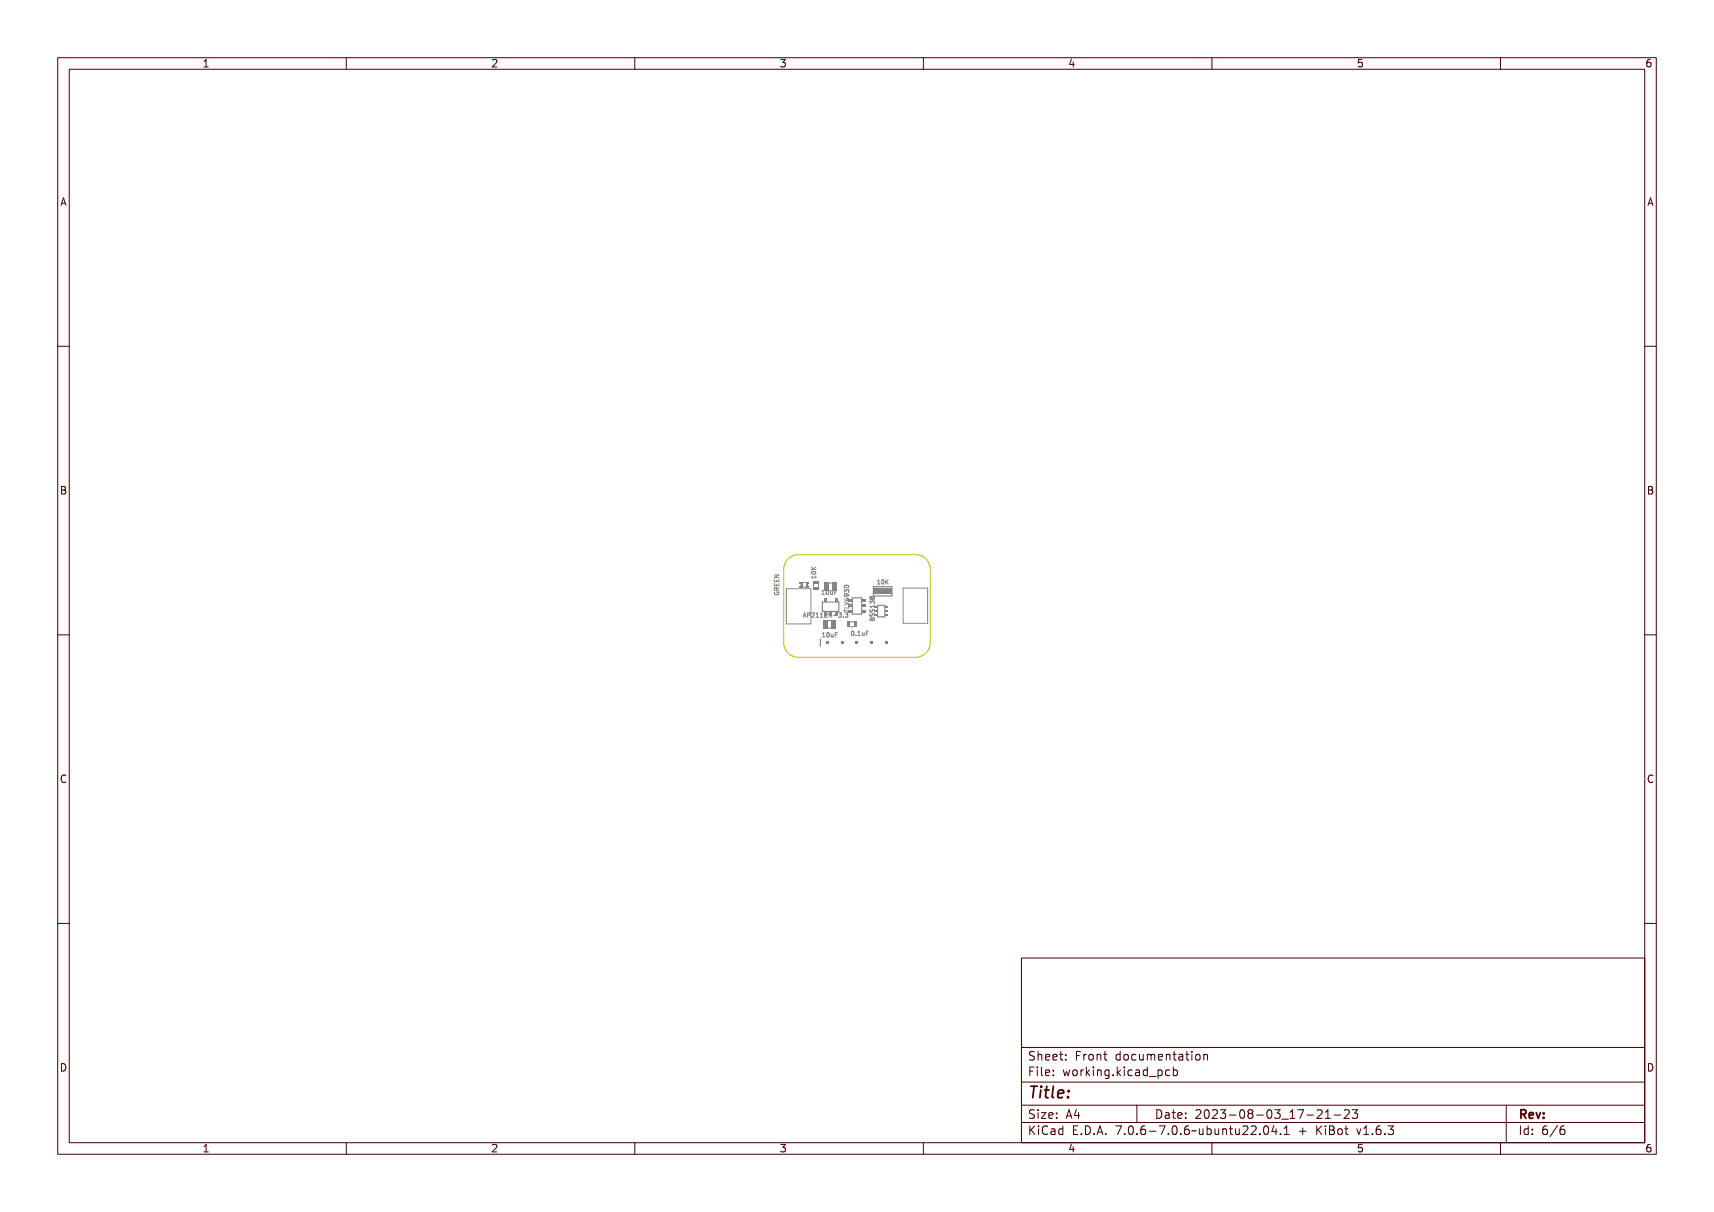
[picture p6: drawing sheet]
<svg xmlns="http://www.w3.org/2000/svg" width="297mm" height="210mm" viewBox="0 0 297 210" stroke-linecap="round" stroke-linejoin="round" font-family="sans-serif">
<g fill="none" stroke="#848484" stroke-width=".17">
<path d="M134.2 99.6h.8l-.8 .5h.8M134.2 99.5h.8v.1l-.6 .3h.6v.1h-.8v-.2l.6-.2h-.6zM140.6 99.6h.7l.1-.2v.4l-.1-.1h-.6l.1 .1h-.1zM140.6 98.1l.3 .3 .5-.3v.1l-.4 .3h.4v.1h-.8v-.1h.4zM140.7 98.8h.5l.2 .1a.37 .37 0 0 1-.4 .4 .37 .37 0 0 1-.4-.4zM140.7 99a.34 .34 0 0 1 .6 .1 .34 .34 0 0 1-.6-.1zM141.4 99.8v.4M134.2 100.4v.4h.8v-.4M134.2 101.1v.4h.8v-.4M134.2 102.6a.35 .35 0 0 0 .4 .5 .35 .35 0 0 0 .3-.5h-.3v.1M134.2 100.7l.1 .4h.2v-.4l.1 .4h.3l.1-.4v.5h-.8zM134.2 100.1l.1 .4h.2v-.4l.1 .4h.3l.1-.4v.5h-.8z"/>
<path d="M134.3 102h.1a.27 .27 0 0 0 .2 .4 .27 .27 0 0 0 .3-.3l-.3 .1v-.2h.3a.36 .36 0 0 1-.3 .5 .36 .36 0 0 1-.3-.5zM134.3 101.4h.2l.1 .1 .4-.2-.3 .3v.1h.3v.1h-.8zM134.3 101.5h.2l.1 .2h-.3zM134.5 100.5v.3M134.5 101.2v.3M134.6 102.2l-.1-.3-.3-.1v.4h.8M135 101.8l-.4 .3M139.2 106.9l.2-.7 .3 .7M139.2 106.7h.4M140.5 106.2h.1l.2 .8-.1-.2h-.3l-.1 .2zM140.6 106.3l.1 .4h-.3zM140.8 100.1v.1"/>
<path d="M141 106.2h.2a.25 .25 0 0 1 .2 .3 .25 .25 0 0 1-.3 .2v.3h-.1zM141.1 106.3h.1a.14 .14 0 0 1 .1 .1 .14 .14 0 0 1-.1 .2h-.1zM141.6 106.3v-.1a.29 .29 0 0 1 .4 .2 .29 .29 0 0 1-.2 .4l-.1 .1 .3 .1h-.4l.3-.6-.1-.1-.2 .1zM142.2 106.3l.3-.1v.7l.2 .1h-.5l.2-.1v-.6l-.2 .1zM142.5 109.7h.2v.6l.2 .1h-.4l.1-.1v-.6l-.1 .1zM142.8 102.3h.2v.7h.2h-.4h.1v-.6h-.1zM142.9 106.3l.2-.1v.7l.2 .1h-.4l.1-.1v-.6l-.1 .1zM143.1 109.7h.1a.37 .37 0 0 1 .3 .3 .37 .37 0 0 1-.3 .4l-.2-.2zM143.2 109.7a.31 .31 0 0 1 .2 .3 .31 .31 0 0 1-.2 .3zM143.4 102.4l.1-.1a.37 .37 0 0 1 .3 .4 .37 .37 0 0 1-.3 .3l-.2-.2zM143.4 106.3l.1-.1a.29 .29 0 0 1 .4 .2 .29 .29 0 0 1-.3 .4l-.1 .1 .4 .1h-.5l.4-.6-.1-.1-.3 .1zM143.5 102.4a.31 .31 0 0 1 .2 .3 .31 .31 0 0 1-.2 .3z"/>
<path d="M143.7 109.8l.2 .5 .2-.5v.6l-.1-.1a.18 .18 0 0 1-.2 .1 .18 .18 0 0 1-.1-.2zM144 102.5h.1l.1 .5 .2-.5v.5h-.1a.18 .18 0 0 1-.2 0 .18 .18 0 0 1-.1-.2zM144.1 106.2h.1v.4l.4-.4-.3 .3 .3 .5h-.1l-.3-.4v.4h-.1zM144.3 109.7h.5h-.4v.3h.3l-.3 .1v.3h-.1zM144.6 102.3h.5l-.4 .1v.2h.3l-.3 .1v.3h-.1zM144.8 106.7h.2zM145.3 106.2h.1a.21 .21 0 0 1 .3 .1 .21 .21 0 0 1-.1 .3 .23 .23 0 0 1 .1 .4 .23 .23 0 0 1-.4-.1h.1a.17 .17 0 0 0 .3-.1 .18 .18 0 0 0-.3-.2v-.1a.16 .16 0 0 0 .2-.1 .16 .16 0 0 0-.1-.2 .16 .16 0 0 0-.2 .1zM146.1 106.8h.1v.2h-.1zM146.3 101.5l.3-.1 .4 .1M146.4 105.5v.3h.7v.1h-.7v.2zM146.4 105.3h.6l.1-.4v.5h-.7zM146.4 104.3l.7 .2v.2l-.7 .2v-.1l.6-.2-.6-.2z"/>
<path d="M146.4 103.8l.5-.1 .2 .2h-.2v.3h-.1l-.4-.3zM146.4 102.6l.2-.1 .1 .1a.23 .23 0 0 1 .4 0 .23 .23 0 0 1-.1 .4v-.1a.17 .17 0 0 0-.1-.3 .17 .17 0 0 0-.2 .2 .16 .16 0 0 0-.1-.2 .16 .16 0 0 0-.2 .1 .16 .16 0 0 0 .1 .2h-.1zM146.4 103.2a.39 .39 0 0 1 .5-.1 .39 .39 0 0 1 .2 .4h-.1a.22 .22 0 0 0 0-.2 .22 .22 0 0 0-.2-.1 .25 .25 0 0 1-.1 .4 .25 .25 0 0 1-.3-.1 .25 .25 0 0 1 0-.3zM146.4 103.9h.4v.2zM146.4 101.9l.3-.1a.35 .35 0 0 1 .4 .5h-.7zM146.5 102h.4l.1 .2h-.6zM146.6 106.2a.21 .21 0 0 1 .3 .1 .21 .21 0 0 1 0 .3 .23 .23 0 0 1 0 .4 .23 .23 0 0 1-.4-.1h.1a.17 .17 0 0 0 .3-.1 .17 .17 0 0 0-.2-.2v-.1a.16 .16 0 0 0 .2-.1 .16 .16 0 0 0-.1-.2 .16 .16 0 0 0-.2 .1zM147.5 109.5l.1-.1a.37 .37 0 0 1 .3 .4 .37 .37 0 0 1-.3 .3l-.2-.2zM147.6 109.5a.31 .31 0 0 1 .2 .3 .31 .31 0 0 1-.2 .3zM148.2 110h.2v.2h-.2zM148.7 109.4h.3v.7l.2 .1h-.5l.2-.1v-.6h-.2zM149.3 109.6h.1l.1 .5 .3-.5v.6l-.1-.1a.18 .18 0 0 1-.3 .1 .18 .18 0 0 1-.1-.3z"/>
<path d="M150 109.4h.4l-.3 .1v.2h.3l-.3 .1v.4h-.1zM150.8 105.5h.7l.1-.2v.4l-.1-.1h-.6v.1h-.1zM150.8 106.6h.1v.3a.18 .18 0 0 0 .2 0 .18 .18 0 0 0 .1-.2 .23 .23 0 0 1 .3 0 .23 .23 0 0 1-.1 .3l.1-.1a.18 .18 0 0 0-.2-.2 .18 .18 0 0 0-.1 .2 .24 .24 0 0 1-.4 .1 .24 .24 0 0 1 0-.4zM150.8 106h.1v.3a.18 .18 0 0 0 .2 0 .18 .18 0 0 0 .1-.3 .23 .23 0 0 1 .3 0 .23 .23 0 0 1-.1 .4l.1-.1a.18 .18 0 0 0-.2-.3 .18 .18 0 0 0-.1 .3 .24 .24 0 0 1-.4 0 .24 .24 0 0 1 0-.3zM150.8 104.1h.2l.2 .1a.22 .22 0 0 1 .3-.1 .22 .22 0 0 1 0 .4 .22 .22 0 0 1-.3-.1 .21 .21 0 0 1-.4 .1 .21 .21 0 0 1 0-.4zM150.8 104.8l.2-.1 .2 .1a.23 .23 0 0 1 .3 0 .23 .23 0 0 1-.1 .4l.1-.1a.17 .17 0 0 0-.1-.3 .17 .17 0 0 0-.2 .2h-.1a.16 .16 0 0 0-.1-.2 .16 .16 0 0 0-.2 .1 .16 .16 0 0 0 .1 .2h-.1zM150.8 107.2h.3l.1 .1a.21 .21 0 0 1 .2-.1 .21 .21 0 0 1 .2 .2v.3h-.8zM150.9 107.3h.2v.2h-.2zM151.1 103.7l-.1 .1M151.1 103.5l-.3-.1v.4M151.1 103.5l.1-.1h.3v.4M151.1 103.5v.2"/>
<path d="M151.1 103.7v.1M151.2 107.3h.2l.1 .2h-.3zM152 100.5h.2v.7h.2h-.4h.1v-.6zM152.6 100.6v-.1a.35 .35 0 0 1 .4 .4 .35 .35 0 0 1-.4 .3l-.1-.2zM152.7 100.6a.3 .3 0 0 1 .2 .3 .3 .3 0 0 1-.2 .3zM153.1 100.5h.1v.3l.4-.3-.3 .3 .3 .4-.3-.3-.1 .3h-.1z"/>
<circle cx="141" cy="99" r=".07"/>
<circle cx="143.3" cy="110" r=".07"/>
<circle cx="143.6" cy="102.7" r=".07"/>
<circle cx="146.6" cy="103.4" r=".17"/>
<circle cx="147.7" cy="109.8" r=".07"/>
<circle cx="151" cy="104.3" r=".13"/>
<circle cx="151.3" cy="104.3" r=".15"/>
<circle cx="152.7" cy="100.9" r=".06"/>
</g>
<path d="M142.5 104.3h2.9v1.6h-2.9z" fill="none" stroke="#848484" stroke-width=".2"/>
<g fill="#848484">
<path d="M142.7 103.6h.5v.7h-.5z" fill-rule="evenodd"/>
<path d="M144.6 103.6h.5v.7h-.5z" fill-rule="evenodd"/>
</g>
<path d="M147.7 103.6h1.6v2.8h-1.6z" fill="none" stroke="#848484" stroke-width=".2"/>
<g fill="#848484">
<path d="M149.4 103.8h.6v.5h-.6z" fill-rule="evenodd"/>
<path d="M147 103.8h.7v.5h-.7z" fill-rule="evenodd"/>
<path d="M149.4 104.8h.6v.5h-.6z" fill-rule="evenodd"/>
<path d="M147 104.8h.7v.5h-.7z" fill-rule="evenodd"/>
<path d="M149.4 105.7h.6v.5h-.6z" fill-rule="evenodd"/>
<path d="M147 105.7h.7v.5h-.7z" fill-rule="evenodd"/>
</g>
<path d="M141 101.1v.7M141.8 101.1v.7" fill="none" stroke="#848484" stroke-width=".17"/>
<g fill="#848484">
<path d="M140.9 100.6h1v.5h-1z" fill-rule="evenodd"/>
<path d="M140.9 101.8h1v.5h-1z" fill-rule="evenodd"/>
</g>
<path d="M136.3 102h4.2v6.1h-4.2z" fill="none" stroke="#848484" stroke-width=".17"/>
<path d="M152.1 104.9h1.2v2h-1.2z" fill="none" stroke="#848484" stroke-width=".2"/>
<g fill="#848484">
<path d="M151.6 106.4h.4v.3h-.4z" fill-rule="evenodd"/>
<path d="M153.4 106.4h.3v.3h-.3z" fill-rule="evenodd"/>
<path d="M151.6 105.8h.4v.2h-.4z" fill-rule="evenodd"/>
<path d="M153.4 105.8h.3v.2h-.3z" fill-rule="evenodd"/>
<path d="M151.6 105.1h.4v.3h-.4z" fill-rule="evenodd"/>
<path d="M153.4 105.1h.3v.3h-.3z" fill-rule="evenodd"/>
</g>
<path d="M143.5 101h.8" fill="none" stroke="#848484" stroke-width=".17"/>
<g fill="#848484">
<path d="M142.8 101h.8v1.4h-.8z" fill-rule="evenodd"/>
<path d="M144.3 101h.7v1.4h-.7z" fill-rule="evenodd"/>
</g>
<path d="M147.3 108.6h.7M147.3 107.8h.7M156.5 101.9h4.2v6.1h-4.2z" fill="none" stroke="#848484" stroke-width=".17"/>
<g fill="#848484">
<path d="M148 107.7h.5v1h-.5z" fill-rule="evenodd"/>
<path d="M146.8 107.7h.5v1h-.5z" fill-rule="evenodd"/>
</g>
<path d="M142.2 110.7v1.3" fill="none" stroke="#848484" stroke-width=".2"/>
<g fill="#848484">
<path d="M143.2 111.1h.5v.5h-.5z" fill-rule="evenodd"/>
<path d="M145.7 111.1h.5v.5h-.5z" fill-rule="evenodd"/>
<path d="M148.2 111.1h.6v.5h-.6z" fill-rule="evenodd"/>
<path d="M150.8 111.1h.5v.5h-.5z" fill-rule="evenodd"/>
<path d="M153.3 111.1h.5v.5h-.5z" fill-rule="evenodd"/>
</g>
<path d="M143.3 107.5h.8M143.3 108.8h.8" fill="none" stroke="#848484" stroke-width=".17"/>
<g fill="#848484">
<path d="M142.6 107.5h.7v1.4h-.7z" fill-rule="evenodd"/>
<path d="M144 107.5h.8v1.4h-.8z" fill-rule="evenodd"/>
</g>
<path d="M151.3 101.7h3.2v1.6h-3.2z" fill="none" stroke="#848484" stroke-width=".2"/>
<path d="M151.4 102h3.1v1h-3.1z" fill-rule="evenodd" fill="#848484"/>
<g fill="none" stroke="#848484" stroke-width=".17">
<path d="M138.6 101a.3 .3 0 0 1 .2 .3 .3 .3 0 0 1-.2 .3M139 101.7h.7M139 100.9h.7M140.2 101a.27 .27 0 0 0-.3 .3 .27 .27 0 0 0 .3 .3"/>
<circle cx="138.7" cy="101.7" r=".08"/>
</g>
<g fill="#848484">
<path d="M138.5 101.6h.2v.2h-.2z" fill-rule="evenodd"/>
<path d="M138.6 101.7l.4 .1z" fill-rule="evenodd"/>
<path d="M138.8 100.9h.2v.9h-.2z" fill-rule="evenodd"/>
<path d="M139.7 101.6h.5v.2h-.5z" fill-rule="evenodd"/>
<path d="M139.7 101h.2v.6h-.2z" fill-rule="evenodd"/>
<path d="M139.9 101.5l.1 .1z" fill-rule="evenodd"/>
<path d="M139.9 101l.1 .1z" fill-rule="evenodd"/>
<path d="M138.5 100.9h.3v.2h-.3z" fill-rule="evenodd"/>
<path d="M139.7 100.9h.5v.2h-.5z" fill-rule="evenodd"/>
</g>
<path d="M136.8 96.7l1-.5 .5-.1h20.4a2.54 2.54 0 0 1 2.5 2.6v12.7a2.54 2.54 0 0 1-2.5 2.5h-20.4a2.54 2.54 0 0 1-2.5-2.5v-12.7a2.53 2.53 0 0 1 1-2z" fill="none" stroke="#c2c200" stroke-width=".17"/>
<g fill="none" stroke="#480000" stroke-width=".17">
<path d="M10 10h277v190h-277zM12 12h273v186h-273zM60 10v2M110 10v2M160 10v2M210 10v2M260 10v2M10 60h2M285 60h2M10 110h2M285 110h2M10 160h2"/>
<path d="M285 160h2M177 166h108v32h-108zM60 198v2M110 198v2M160 198v2M177 181.5h108M177 187.5h108M177 191.5h108M177 194.5h108M178.1 195.2h.2v.6l.6-.6h.3l-.6 .6 .6 .8h-.2l-.5-.7-.2 .2v.5h-.2zM178.2 185h.9v.2h-.7v.4h.6v.2h-.6v.7h-.2zM178.3 182.4l.5-.1h.2v.2a.31 .31 0 0 0-.5-.1 .31 .31 0 0 0 0 .5 .5 .5 0 0 1 .6 .6 .5 .5 0 0 1-.8 .2l-.1-.2a.34 .34 0 0 0 .4 .1 .34 .34 0 0 0 .1-.5 .47 .47 0 0 1-.5-.2 .47 .47 0 0 1 .1-.5z"/>
<path d="M178.3 192.5l.5-.1h.2v.2a.31 .31 0 0 0-.5-.1 .31 .31 0 0 0 0 .5 .5 .5 0 0 1 .6 .6 .5 .5 0 0 1-.8 .2l-.1-.2a.34 .34 0 0 0 .4 .1 .34 .34 0 0 0 .1-.5 .47 .47 0 0 1-.5-.2 .47 .47 0 0 1 .1-.5zM179.4 182.2h.2v.6a.35 .35 0 0 1 .4-.1 .35 .35 0 0 1 .2 .4v.6h-.2v-.8h-.4v.8h-.2zM179.5 185.4h.4v.9h.4v.2h-.9v-.2h.3v-.8h-.2zM179.5 192.8h.4v.9h.4v.1h-.9v-.1h.3v-.8h-.2zM179.5 195.6h.4v.9h.4v.1h-.9v-.1h.3v-.8h-.2zM179.7 184.9h.2v.3h-.2zM179.7 192.3h.2v.3h-.2zM179.7 195.1h.2v.3h-.2zM180.6 184.9h.4v1.3l.4 .1v.2l-.5-.2v-1.2h-.3zM180.6 192.8h.8v.1l-.6 .8h.6v.1h-.8v-.1l.6-.8h-.6zM180.7 182.8a.49 .49 0 0 1 .6-.1 .49 .49 0 0 1 .2 .5h-.8a.42 .42 0 0 0 .3 .4 .42 .42 0 0 0 .4-.1v.2a.6 .6 0 0 1-.8-.1 .6 .6 0 0 1 .1-.8zM180.7 195.4l.5-.2h.3v.2a.43 .43 0 0 0-.6 0 .43 .43 0 0 0-.2 .5 .43 .43 0 0 0 .2 .5 .43 .43 0 0 0 .6 0v.2a.66 .66 0 0 1-.8-.1 .66 .66 0 0 1-.1-.8z"/>
<path d="M180.8 182.9l.4-.1 .1 .3h-.6zM181.8 195.6h.2a.45 .45 0 0 1 .5 0 .45 .45 0 0 1 .1 .4v.6h-.1v-.1a.38 .38 0 0 1-.5 .2 .38 .38 0 0 1-.2-.5 .38 .38 0 0 1 .4-.2h.3a.35 .35 0 0 0-.3-.4 .35 .35 0 0 0-.4 .2zM181.9 182.8a.49 .49 0 0 1 .6-.1 .49 .49 0 0 1 .2 .5h-.8a.42 .42 0 0 0 .3 .4 .42 .42 0 0 0 .5-.1v.2a.6 .6 0 0 1-.9-.1 .6 .6 0 0 1 .1-.8zM181.9 185.5a.49 .49 0 0 1 .6-.1 .49 .49 0 0 1 .2 .5h-.8a.42 .42 0 0 0 .3 .4 .42 .42 0 0 0 .5-.1v.2a.6 .6 0 0 1-.9-.1 .6 .6 0 0 1 .1-.8zM181.9 192.9a.49 .49 0 0 1 .6-.1 .49 .49 0 0 1 .2 .5h-.8a.42 .42 0 0 0 .3 .4 .42 .42 0 0 0 .5-.1v.2a.6 .6 0 0 1-.9-.1 .6 .6 0 0 1 .1-.8zM182 196.2l.5-.1a.31 .31 0 0 1-.2 .4 .31 .31 0 0 1-.4-.1zM182 182.9l.4-.1 .1 .3h-.6zM182 185.6l.4-.1 .1 .3h-.6zM182 193l.4-.1 .1 .3h-.6zM183 195.7l.4-.2 .2 .2v-.6h.2v1.5h-.2v-.1a.42 .42 0 0 1-.5 .1 .42 .42 0 0 1-.2-.5zM183.2 195.8l.1-.1a.4 .4 0 0 1 .3 .4 .4 .4 0 0 1-.3 .4l-.2-.2zM183.2 182.3h.2v.4h.4v.1h-.4l.1 .8h.3v.1h-.2a.3 .3 0 0 1-.4-.3v-.6h-.3v-.1h.3z"/>
<path d="M183.3 185.4h.2v.3h-.2zM183.3 186.2h.2v.3h-.2zM183.3 192.8h.2v.3h-.2zM183.3 193.6h.2v.2h-.2zM184.5 182.7h.2v.3h-.2zM184.5 183.5h.2v.2h-.2zM185.2 185.4h.2l.2 .8 .1-.5h.2l.2 .5 .1-.8h.2l-.2 1.1h-.2l-.2-.7-.2 .7h-.1zM185.4 195.2h.9v.2h-.7v.4h.6v.2h-.6v.5h.7v.1h-.9zM185.7 192.4h.2l.5 1.4h-.2l-.1-.3h-.5l-.1 .3h-.2zM185.8 192.6l.2 .7h-.4zM186.6 182.3h.9v.2h-.7v.4h.6v.2h-.6v.6h-.2zM186.7 185.5a.52 .52 0 0 1 .8 .4 .52 .52 0 0 1-.8 .4l-.1-.4z"/>
<path d="M186.8 185.6l.1-.1a.39 .39 0 0 1 .4 .4 .39 .39 0 0 1-.4 .4l-.1-.2zM186.9 196.4h.2v.2h-.2zM187.1 192.4h.2v.9h.2v.2h-.2v.3h-.2v-.3h-.6v-.2zM187.1 192.6v.7h-.4zM187.8 195.2a.76 .76 0 0 1 .9 .7 .76 .76 0 0 1-.9 .7zM188 195.4a.57 .57 0 0 1 .5 .5 .57 .57 0 0 1-.5 .6zM188 182.7h.2v.2a.3 .3 0 0 1 .3-.3 .3 .3 0 0 1 .3 .3 .37 .37 0 0 0-.5-.1 .37 .37 0 0 0-.1 .4v.5h-.2zM188 185.4h.2v.2a.3 .3 0 0 1 .3-.3 .3 .3 0 0 1 .3 .3 .37 .37 0 0 0-.5-.1 .37 .37 0 0 0-.1 .4v.6h-.2zM189.1 184.9h.1v.9l.5-.4h.2l-.4 .4 .5 .7h-.2l-.4-.6-.2 .1v.5h-.1zM189.1 182.8a.52 .52 0 0 1 .8 .4 .52 .52 0 0 1-.8 .4l-.1-.4zM189.2 182.9l.1-.1a.39 .39 0 0 1 .4 .4 .39 .39 0 0 1-.4 .4l-.1-.2zM189.3 196.4h.3v.2h-.3z"/>
<path d="M190.2 182.7h.2v.1a.35 .35 0 0 1 .4-.1 .35 .35 0 0 1 .3 .4v.6h-.2l-.1-.8h-.3l-.1 .8h-.2zM190.3 185.4h.4v.9h.4v.2h-.9v-.2h.4v-.8h-.3zM190.5 195.2h.3l.4 1.4h-.2l-.1-.3h-.5l-.1 .3h-.2zM190.6 184.9h.1v.3h-.1zM190.6 195.4l.2 .7h-.4zM191.4 185.4h.2v.1a.35 .35 0 0 1 .4-.1 .35 .35 0 0 1 .3 .4v.7h-.2l-.1-.9h-.3l-.1 .9h-.2zM191.7 182.3h.1v.4h.4v.1h-.4l.1 .8h.3v.1h-.2a.3 .3 0 0 1-.3-.3v-.6h-.3v-.1h.3zM191.7 196.4h.3v.2h-.3zM192.7 185.5l.3-.2 .3 .2v-.1h.2v1a.53 .53 0 0 1-.8 .4v-.2a.36 .36 0 0 0 .4 .1 .36 .36 0 0 0 .2-.4l-.1 .1a.53 .53 0 0 1-.7-.3 .53 .53 0 0 1 .2-.6zM192.8 185.6l.1-.1a.39 .39 0 0 1 .4 .4 .39 .39 0 0 1-.4 .4l-.1-.2zM193.8 195.2h.9l-.5 1.4h-.2l.5-1.2h-.7zM193.9 182.8l.3-.2 .3 .2v-.6h.2v1.5h-.2v-.1a.42 .42 0 0 1-.6 .1 .42 .42 0 0 1-.1-.5z"/>
<path d="M194.1 182.8a.4 .4 0 0 1 .4 .4 .4 .4 0 0 1-.4 .4l-.2-.4zM194.1 186.2h.3v.3h-.3zM195.1 184.9h.2v.9l.4-.4h.3l-.5 .4 .5 .7h-.2l-.4-.6-.1 .1v.5h-.2zM195.1 182.8a.52 .52 0 0 1 .8 .4 .52 .52 0 0 1-.8 .4l-.1-.4zM195.2 182.9l.1-.1a.39 .39 0 0 1 .4 .4 .39 .39 0 0 1-.4 .4l-.1-.2zM195.3 196.4h.3v.2h-.3zM196.3 185.4h.5v.9h.3v.2h-.9v-.2h.4v-.8h-.3zM196.3 195.4a.5 .5 0 0 1 .7-.1 .5 .5 0 0 1 .1 .6 .52 .52 0 0 1-.4 .8 .52 .52 0 0 1-.5-.8zM196.4 182.8a.39 .39 0 0 1 .4-.2 .39 .39 0 0 1 .3 .3 .4 .4 0 0 0-.6 0 .4 .4 0 0 0 0 .6 .4 .4 0 0 0 .6 0 .41 .41 0 0 1-.4 .3 .41 .41 0 0 1-.4-.3v-.5zM196.5 195.4a.57 .57 0 0 1 .4 .9l-.3 .2a.86 .86 0 0 1-.1-1.1zM196.6 184.9h.2v.3h-.2zM197 191.5v3"/>
<path d="M197.4 182.7h.2v.8l.2 .1 .3-.2v-.7h.2v1h-.2v-.1a.35 .35 0 0 1-.4 .2 .35 .35 0 0 1-.3-.5zM197.6 185.5a.39 .39 0 0 1 .4-.2 .39 .39 0 0 1 .3 .3 .4 .4 0 0 0-.6 0 .4 .4 0 0 0 0 .6 .4 .4 0 0 0 .6 0 .41 .41 0 0 1-.4 .3 .41 .41 0 0 1-.4-.3v-.5zM197.7 196.4h.3v.2h-.3zM198.6 182.7h.1l.2-.1a.22 .22 0 0 0 .2 .2 .22 .22 0 0 0 .2-.2l.2 .3 .1 .8h-.2v-.8l-.1-.1-.2 .1v.8h-.1v-.8l-.2-.1-.1 .1v.8h-.1zM198.7 185.4h.1a.45 .45 0 0 1 .5 0 .45 .45 0 0 1 .2 .4v.7h-.2v-.2a.38 .38 0 0 1-.5 .2 .38 .38 0 0 1-.2-.5 .38 .38 0 0 1 .5-.2h.2a.35 .35 0 0 0-.3-.4 .35 .35 0 0 0-.3 .2zM198.7 195.4l.5-.2h.2v.2a.43 .43 0 0 0-.5 0 .43 .43 0 0 0-.1 .5 .48 .48 0 0 1 .7 0 .48 .48 0 0 1-.1 .7 .48 .48 0 0 1-.7-.1l-.1-.6zM198.8 186l.5-.1a.31 .31 0 0 1-.1 .4 .31 .31 0 0 1-.4-.1zM198.9 195.9a.29 .29 0 0 1 .4 .1 .29 .29 0 0 1-.1 .4 .29 .29 0 0 1-.4-.1zM199.9 185.5l.3-.2 .3 .2v-.6h.2v1.6h-.2v-.2a.42 .42 0 0 1-.5 .1 .42 .42 0 0 1-.2-.5zM199.9 182.8a.49 .49 0 0 1 .6-.1 .49 .49 0 0 1 .2 .5h-.7a.42 .42 0 0 0 .2 .4 .42 .42 0 0 0 .5-.1v.2a.6 .6 0 0 1-.8-.1 .6 .6 0 0 1 0-.8zM200 196h.5v.2h-.5zM200 185.6l.1-.1a.39 .39 0 0 1 .4 .4 .39 .39 0 0 1-.4 .4l-.1-.2z"/>
<path d="M200.1 182.9l.3-.1 .2 .3h-.6zM200.1 192.4a.76 .76 0 0 1 1 .7 .76 .76 0 0 1-1 .7zM200.3 192.6a.57 .57 0 0 1 .6 .5 .57 .57 0 0 1-.6 .6zM200.9 186.8l1.2 .1zM201 195.2h.9l-.5 1.4h-.2l.5-1.2h-.7zM201.1 182.7h.1v.1a.35 .35 0 0 1 .5-.1 .35 .35 0 0 1 .2 .4v.6h-.2v-.8h-.4l-.1 .8h-.1zM201.4 192.8h.2a.45 .45 0 0 1 .5 0 .45 .45 0 0 1 .1 .4v.6h-.1v-.1a.38 .38 0 0 1-.5 .2 .38 .38 0 0 1-.2-.5 .38 .38 0 0 1 .4-.2h.3a.35 .35 0 0 0-.3-.4 .35 .35 0 0 0-.4 .2zM201.6 193.4l.5-.1a.31 .31 0 0 1-.2 .4 .31 .31 0 0 1-.4-.1zM202.2 185.4h.2v.1a.46 .46 0 0 1 .6 0 .46 .46 0 0 1 .1 .6 .39 .39 0 0 1-.2 .4 .39 .39 0 0 1-.5-.2v.6h-.2zM202.5 182.3h.2v.4h.4v.1h-.4v.8h.4v.1h-.2a.3 .3 0 0 1-.4-.3v-.6h-.3v-.1h.3zM202.5 185.6l.1-.1a.4 .4 0 0 1 .4 .4 .4 .4 0 0 1-.4 .4l-.2-.2zM202.5 196.4h.3v.2h-.3z"/>
<path d="M202.8 192.4h.2v.4h.4v.1h-.4l.1 .8h.3v.1h-.2a.3 .3 0 0 1-.4-.3v-.6h-.3v-.1h.3zM203.5 182.7h.2a.45 .45 0 0 1 .4 0 .45 .45 0 0 1 .2 .4v.6h-.2v-.1a.38 .38 0 0 1-.5 .2 .38 .38 0 0 1-.2-.5 .38 .38 0 0 1 .5-.2h.2a.35 .35 0 0 0-.2-.4 .35 .35 0 0 0-.4 .2zM203.5 195.4a.5 .5 0 0 1 .7-.1 .5 .5 0 0 1 .1 .6 .52 .52 0 0 1-.4 .8 .52 .52 0 0 1-.5-.8zM203.6 185.5a.39 .39 0 0 1 .4-.2 .39 .39 0 0 1 .3 .3 .4 .4 0 0 0-.5 0 .4 .4 0 0 0 0 .6 .4 .4 0 0 0 .5 0 .41 .41 0 0 1-.4 .3 .41 .41 0 0 1-.4-.3v-.5zM203.7 183.3l.4-.1a.31 .31 0 0 1-.1 .4 .31 .31 0 0 1-.4-.1zM203.7 195.4a.57 .57 0 0 1 .4 .9l-.2 .2a.86 .86 0 0 1-.2-1.1zM203.9 192.9a.49 .49 0 0 1 .6-.1 .49 .49 0 0 1 .2 .5h-.8a.42 .42 0 0 0 .3 .4 .42 .42 0 0 0 .5-.1v.2a.6 .6 0 0 1-.9-.1 .6 .6 0 0 1 .1-.8zM204 193l.4-.1 .1 .3h-.6zM204.7 184.9h.1v.6a.45 .45 0 0 1 .7 0 .45 .45 0 0 1 0 .6 .39 .39 0 0 1-.2 .4 .39 .39 0 0 1-.5-.2v.2h-.1zM204.9 182.3h.2v.4h.4v.1h-.4v.8h.4v.1h-.2a.3 .3 0 0 1-.4-.3v-.6h-.3v-.1h.3zM204.9 185.6l.1-.1a.39 .39 0 0 1 .4 .4 .39 .39 0 0 1-.4 .4l-.1-.2zM204.9 196.4h.3v.2h-.3z"/>
<path d="M205.3 192.8h.2v.3h-.2zM205.3 193.6h.2v.2h-.2zM205.9 182.7h.5v.9h.3v.1h-.9v-.1h.4v-.8h-.3zM205.9 195.4l.5-.2h.2v.2a.43 .43 0 0 0-.5 0 .43 .43 0 0 0-.1 .5 .48 .48 0 0 1 .7 0 .48 .48 0 0 1-.1 .7 .48 .48 0 0 1-.7-.1l-.1-.6zM206.1 195.9a.29 .29 0 0 1 .4 .1 .29 .29 0 0 1-.1 .4 .29 .29 0 0 1-.4-.1zM206.2 182.2h.2v.3h-.2zM207 196l.3-.1 .5 .1 .2-.1a.38 .38 0 0 1-.7 .2l-.3 .1zM207.1 182.8a.52 .52 0 0 1 .8 .4 .52 .52 0 0 1-.8 .4l-.1-.4zM207.3 182.9l.1-.1a.39 .39 0 0 1 .4 .4 .39 .39 0 0 1-.4 .4l-.2-.2zM207.4 192.5a.53 .53 0 0 1 .8 .1 .53 .53 0 0 1-.3 .7l-.3 .4h.7v.1h-.9v-.1l.3-.4a.49 .49 0 0 0 .2-.7l-.5 .1zM208.3 182.7h.1v.1a.35 .35 0 0 1 .5-.1 .35 .35 0 0 1 .2 .4v.6h-.2v-.8h-.4l-.1 .8h-.1zM208.3 195.6h.1l.1 .8 .2 .1 .2-.2v-.7h.2v1h-.2v-.1a.35 .35 0 0 1-.4 .2 .35 .35 0 0 1-.2-.5z"/>
<path d="M208.7 192.6a.5 .5 0 0 1 .6-.1 .5 .5 0 0 1 .2 .6 .52 .52 0 0 1-.5 .8 .52 .52 0 0 1-.4-.8zM208.9 192.6a.57 .57 0 0 1 .4 .9l-.3 .2a.86 .86 0 0 1-.1-1.1zM209.5 195.1h.2v.6a.45 .45 0 0 1 .6-.1 .45 .45 0 0 1 .1 .7 .39 .39 0 0 1-.3 .4 .39 .39 0 0 1-.4-.2v.1h-.2zM209.7 195.8l.1-.1a.4 .4 0 0 1 .4 .4 .4 .4 0 0 1-.4 .4l-.1-.2zM209.8 192.5a.53 .53 0 0 1 .8 .1 .53 .53 0 0 1-.3 .7l-.3 .4h.7v.1h-.9v-.1l.3-.4a.49 .49 0 0 0 .2-.7l-.5 .1zM210 198v2M210.7 195.6h.2v.8l.2 .1 .2-.2v-.7h.2v1h-.2v-.1a.35 .35 0 0 1-.4 .2 .35 .35 0 0 1-.2-.5zM211 192.4a.46 .46 0 0 1 .6 0 .46 .46 0 0 1 .1 .6l-.1 .1a.45 .45 0 0 1 .2 .6 .45 .45 0 0 1-.6 .2l-.2-.1v-.2a.35 .35 0 0 0 .5 .1 .35 .35 0 0 0 0-.5h-.3v-.2a.28 .28 0 0 0 .4-.1 .28 .28 0 0 0 0-.3 .28 .28 0 0 0-.4 0h-.2zM211.9 195.6h.2v.1a.35 .35 0 0 1 .4-.1 .35 .35 0 0 1 .2 .4v.6h-.2v-.8h-.4v.8h-.2zM212.4 193.2h.5v.2h-.5zM213.3 195.2h.2v.4h.4v.1h-.4v.8h.4v.1h-.2a.3 .3 0 0 1-.4-.3v-.6h-.3v-.1h.3zM213.5 192.6a.5 .5 0 0 1 .6-.1 .5 .5 0 0 1 .2 .6 .52 .52 0 0 1-.5 .8 .52 .52 0 0 1-.4-.8z"/>
<path d="M213.7 192.6a.57 .57 0 0 1 .4 .9l-.3 .2a.86 .86 0 0 1-.1-1.1zM214.3 195.6h.2v.8l.2 .1 .2-.2v-.7h.2v1h-.2v-.1a.35 .35 0 0 1-.4 .2 .35 .35 0 0 1-.2-.5zM214.7 192.5a.41 .41 0 0 1 .7-.1 .41 .41 0 0 1-.2 .7 .42 .42 0 0 1 .2 .6 .42 .42 0 0 1-.7 0 .42 .42 0 0 1 .2-.6l-.3-.2zM215.5 195.3a.53 .53 0 0 1 .8 .1 .53 .53 0 0 1-.3 .7l-.3 .4h.6v.1h-.9v-.1l.4-.4a.49 .49 0 0 0 .2-.8l-.5 .2zM216 193.2h.5v.2h-.5zM216.7 195.3a.53 .53 0 0 1 .8 .1 .53 .53 0 0 1-.3 .7l-.3 .4h.6v.1h-.9v-.1l.4-.4a.49 .49 0 0 0 .2-.8l-.5 .2zM217.1 192.6a.5 .5 0 0 1 .7-.1 .5 .5 0 0 1 .1 .6 .52 .52 0 0 1-.5 .8 .52 .52 0 0 1-.4-.8zM217.3 192.6a.57 .57 0 0 1 .4 .9l-.3 .2a.86 .86 0 0 1-.1-1.1zM218.2 196.4h.2v.2h-.2zM218.2 192.4a.46 .46 0 0 1 .6 0 .46 .46 0 0 1 .1 .6l-.1 .1a.45 .45 0 0 1 .2 .6 .45 .45 0 0 1-.6 .2l-.2-.1v-.2a.35 .35 0 0 0 .5 .1 .35 .35 0 0 0 0-.5h-.3v-.2a.28 .28 0 0 0 .4-.1 .28 .28 0 0 0 0-.3 .28 .28 0 0 0-.4 0h-.2zM219.2 195.4a.5 .5 0 0 1 .6-.1 .5 .5 0 0 1 .2 .6 .52 .52 0 0 1-.5 .8 .52 .52 0 0 1-.5-.8zM219.2 194.2l1.3 .1z"/>
<path d="M219.4 195.4a.57 .57 0 0 1 .3 .9l-.2 .2a.86 .86 0 0 1-.1-1.1zM220.7 192.5l.5-.1v1.3h.3v.1h-.8v-.1h.3v-1.1h-.3zM220.8 195.2h.2v.9h.2v.2h-.2v.3h-.2v-.3h-.6v-.2zM220.8 195.4v.7h-.4zM221.8 196.4h.2v.2h-.2zM221.8 192.4h.9l-.5 1.4h-.2l.5-1.2h-.7zM222.8 195.3l.5-.1v1.3h.3v.1h-.8v-.1h.3v-1.1h-.3zM223.2 193.2h.5v.2h-.5zM224.2 192.5a.53 .53 0 0 1 .8 .1 .53 .53 0 0 1-.3 .7l-.3 .4h.7v.1h-.9v-.1l.3-.4a.49 .49 0 0 0 .2-.7l-.5 .1zM225.4 195.5h.2v.4h.4v.2h-.4v.4h-.2v-.4h-.4v-.2h.4zM225.5 192.5l.5-.1v1.3h.3v.1h-.8v-.1h.3v-1.1h-.3zM226.8 193.2h.5v.2h-.5z"/>
<path d="M227.5 195.2h.2v.6l.6-.6h.2l-.6 .6 .6 .8h-.2l-.5-.7-.1 .2v.5h-.2zM227.8 192.5a.53 .53 0 0 1 .8 .1 .53 .53 0 0 1-.2 .7l-.4 .4h.7v.1h-.9v-.1l.3-.4a.49 .49 0 0 0 .2-.7l-.5 .1zM228.8 195.6h.4v.9h.4v.1h-.9v-.1h.4v-.8h-.3zM229.1 192.4a.46 .46 0 0 1 .6 0 .46 .46 0 0 1 0 .6l-.1 .1a.45 .45 0 0 1 .3 .6 .45 .45 0 0 1-.7 .2l-.2-.1v-.2a.35 .35 0 0 0 .5 .1 .35 .35 0 0 0 0-.5h-.2v-.2a.28 .28 0 0 0 .3-.1 .28 .28 0 0 0 0-.3 .28 .28 0 0 0-.4 0h-.1zM229.1 195.1h.1v.3h-.1zM229.9 195.2h.4a.35 .35 0 0 1 .5 .2 .35 .35 0 0 1-.3 .5 .41 .41 0 0 1 .3 .5 .41 .41 0 0 1-.5 .2h-.4zM230.1 196h.2a.27 .27 0 0 1 .3 .2 .27 .27 0 0 1-.3 .3h-.2zM230.1 195.4h.2a.23 .23 0 0 1 .3 .2 .23 .23 0 0 1-.3 .2h-.2zM231.2 193.2h1.1M231.2 195.7a.52 .52 0 0 1 .8 .4 .52 .52 0 0 1-.8 .4l-.1-.4zM231.3 195.8l.1-.1a.39 .39 0 0 1 .4 .4 .39 .39 0 0 1-.4 .4l-.1-.2zM232.6 195.2h.1v.4h.4v.1h-.4l.1 .8h.3v.1h-.2a.3 .3 0 0 1-.3-.3v-.6h-.3v-.1h.3z"/>
<path d="M233 192.4l.2-.1h.3l.2 .1 .1 .3-.1 .2-.8 .9h.9M234.3 192.3h.9l-.5 .6 .5 .1v.6l-.2 .2h-.5l-.2-.2M234.6 195.6h.2l.3 .9 .4-.9h.2l-.4 1h-.3zM236 195.3l.5-.1v1.3h.3v.1h-.8v-.1h.3v-1.1h-.3zM237.4 196.4h.3v.2h-.3zM238.4 195.4l.5-.2h.2v.2a.43 .43 0 0 0-.5 0 .43 .43 0 0 0-.1 .5 .48 .48 0 0 1 .7 0 .48 .48 0 0 1-.1 .7 .48 .48 0 0 1-.7-.1l-.1-.6zM238.6 195.9a.29 .29 0 0 1 .4 .1 .29 .29 0 0 1-.1 .4 .29 .29 0 0 1-.4-.1zM239.8 196.4h.3v.2h-.3zM240.7 195.2a.46 .46 0 0 1 .6 0 .46 .46 0 0 1 .1 .6l-.1 .1a.45 .45 0 0 1 .2 .6 .45 .45 0 0 1-.6 .2l-.2-.1v-.2a.35 .35 0 0 0 .5 .1 .35 .35 0 0 0 0-.5l-.3-.1v-.1a.28 .28 0 0 0 .4-.1 .28 .28 0 0 0 0-.3 .28 .28 0 0 0-.4 0h-.2zM260 198v2M261 191.5v6.5M263.2 195.2h.8v.2h-.3v1.1h.3v.1h-.8v-.1h.3v-1.1h-.3z"/>
<path d="M264.4 195.7l.3-.2 .3 .2v-.6h.2v1.5h-.2v-.1a.42 .42 0 0 1-.5 .1 .42 .42 0 0 1-.2-.5zM264.6 195.8l.1-.1a.4 .4 0 0 1 .3 .4 .4 .4 0 0 1-.3 .4l-.2-.2zM265.9 195.6h.2v.3h-.2zM265.9 196.4h.2v.2h-.2zM268.1 195.4l.5-.2h.2v.2a.43 .43 0 0 0-.5 0 .43 .43 0 0 0-.2 .5 .48 .48 0 0 1 .7 0 .48 .48 0 0 1-.1 .7 .48 .48 0 0 1-.6-.1l-.2-.6zM268.2 195.9a.29 .29 0 0 1 .4 .1 .29 .29 0 0 1 0 .4 .29 .29 0 0 1-.4-.1zM269.9 195.2h.2l-.8 1.6h-.2zM270.5 195.4l.5-.2h.2v.2a.43 .43 0 0 0-.5 0 .43 .43 0 0 0-.2 .5 .48 .48 0 0 1 .7 0 .48 .48 0 0 1 0 .7 .48 .48 0 0 1-.7-.1l-.1-.6zM270.6 195.9a.29 .29 0 0 1 .4 .1 .29 .29 0 0 1 0 .4 .29 .29 0 0 1-.4-.1z"/>
<circle cx="196.7" cy="195.9" r=".13"/>
<circle cx="203.9" cy="195.9" r=".13"/>
<circle cx="209" cy="193.1" r=".13"/>
<circle cx="213.8" cy="193.1" r=".13"/>
<circle cx="215" cy="193.4" r=".29"/>
<circle cx="215" cy="192.8" r=".25"/>
<circle cx="217.4" cy="193.1" r=".13"/>
<circle cx="219.5" cy="195.9" r=".13"/>
</g>
<g fill="none" stroke="#480000" stroke-width=".3">
<path d="M178.1 188.4h1.4v.2h-.6v1.7h-.2v-1.7h-.6zM179.9 188.8h.7v1.3h.4v.2h-1.2v-.2h.5v-1.1h-.4zM180.3 188.3h.3v.3h-.3zM181.8 188.4h.2v.4h.6v.2h-.6v1l.2 .1h.4v.2a.55 .55 0 0 1-.8-.5v-.8h-.4v-.2h.4zM183 188.3h.6l.1 1.6 .1 .2h.4v.2a.54 .54 0 0 1-.8-.5v-1.4h-.4zM184.8 189a.65 .65 0 0 1 .8-.1 .65 .65 0 0 1 .3 .7h-1.1a.56 .56 0 0 0 .4 .5 .56 .56 0 0 0 .6-.1v.2a.81 .81 0 0 1-1.1-.1 .81 .81 0 0 1 .1-1.1zM185 189.1l.3-.1a.37 .37 0 0 1 .3 .4h-.8zM186.7 188.9h.3v.4h-.3zM186.7 189.9h.3v.4h-.3zM263.1 192.4a.73 .73 0 0 1 .9 .2v.3l-.3 .3 .5 .6h-.2l-.3-.4-.2-.2h-.2v.6h-.2zM263.3 192.6h.2a.26 .26 0 0 1 .3 .2 .26 .26 0 0 1-.2 .3h-.3zM264.5 192.9a.49 .49 0 0 1 .6-.1 .49 .49 0 0 1 .2 .5h-.8a.42 .42 0 0 0 .3 .4 .42 .42 0 0 0 .4-.1v.2a.6 .6 0 0 1-.8-.1 .6 .6 0 0 1 .1-.8z"/>
<path d="M264.6 193l.3-.1 .2 .3h-.6zM265.5 192.8h.2l.3 .9 .3-.9h.2l-.4 1h-.2zM267.1 192.8h.2v.3h-.2zM267.1 193.6h.2v.2h-.2z"/>
</g>
<text font-size="2.7" fill="#480000" x="178" y="190.3">Title:</text>
<g font-size="2" fill="#480000">
<text x="178" y="183.7">Sheet: Front documentation</text>
<text x="178" y="186.5">File: working.kicad_pcb</text>
<text x="178" y="193.9">Size: A4</text>
<text x="178" y="196.6">KiCad E.D.A. 7.0.6-7.0.6~ubuntu22.04.1 + KiBot v1.6.3</text>
<text x="200" y="193.9">Date: 2023-08-03_17-21-23</text>
<text x="263" y="196.6">Id: 6/6</text>
<text x="263" y="193.9">Rev:</text>
</g>
<g font-size="1.7" fill="#480000">
<text x="35" y="11.7">1</text>
<text x="85" y="11.7">2</text>
<text x="135" y="11.7">3</text>
<text x="185" y="11.7">4</text>
<text x="235" y="11.7">5</text>
<text x="285" y="11.7">6</text>
<text x="10.5" y="35.7">A</text>
<text x="285.5" y="35.7">A</text>
<text x="10.5" y="85.6">B</text>
<text x="285.5" y="85.6">B</text>
<text x="10.5" y="135.7">C</text>
<text x="285.5" y="135.7">C</text>
<text x="10.5" y="185.6">D</text>
<text x="285.5" y="185.6">D</text>
<text x="35" y="199.7">1</text>
<text x="85" y="199.7">2</text>
<text x="135" y="199.7">3</text>
<text x="185" y="199.7">4</text>
<text x="235" y="199.7">5</text>
<text x="285" y="199.7">6</text>
</g>
<g font-size="1" fill="#848484">
<text x="141.4" y="100" transform="rotate(-90 141.4 100)">10K</text>
<text x="151.9" y="101.2">10K</text>
<text x="140.2" y="107">AP2112K-3.3</text>
<text x="142.6" y="103">10uF</text>
<text x="147.1" y="106.1" transform="rotate(-90 147.1 106.1)">TLV493D</text>
<text x="151.6" y="107.7" transform="rotate(-90 151.6 107.7)">BSS138</text>
<text x="142.3" y="110.4">10uF</text>
<text x="147.4" y="110.2">0.1uF</text>
</g>
</svg>
